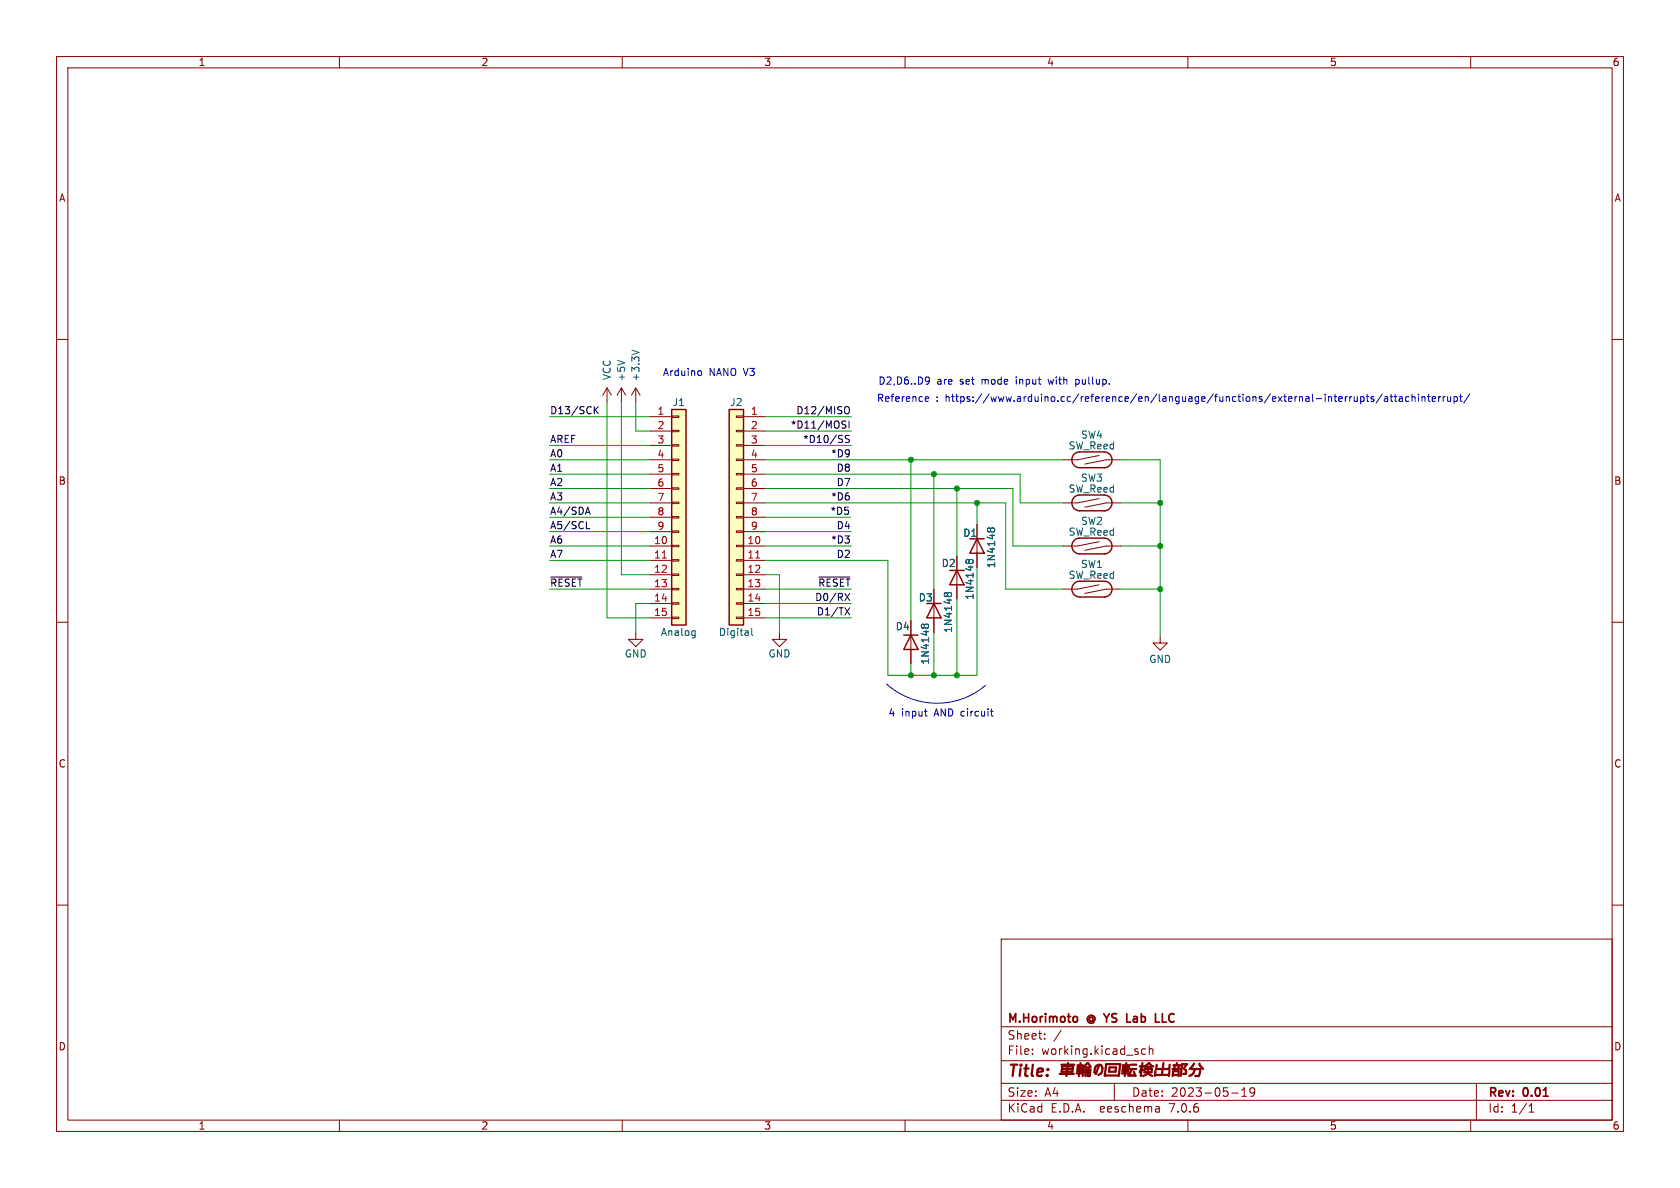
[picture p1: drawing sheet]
<svg xmlns="http://www.w3.org/2000/svg" width="297mm" height="210mm" viewBox="0 0 297 210" stroke-linecap="round" stroke-linejoin="round" font-family="sans-serif">
<g fill="none" stroke="#840000" stroke-width=".18">
<path d="M10 10h277v190h-277zM12 12h273v186h-273zM60 10v2M110 10v2M160 10v2M210 10v2M260 10v2M10 60h2M285 60h2M107.3 68.6l-.7 1.3M107.3 68.6v2.5M107.3 68.6l.8 1.3"/>
<path d="M109.9 68.6l-.8 1.3M109.9 68.6v2.5M109.9 68.6l.7 1.3M112.4 68.6l-.8 1.3M112.4 68.6v2.5M112.4 68.6l.8 1.3M114.9 73.7h3.8M114.9 76.2h3.8M114.9 78.7h3.8M118.7 78.6h1.3v.3h-1.3zM118.7 76.1h1.3v.2h-1.3zM118.7 73.5h1.3v.3h-1.3z"/>
<path d="M130.2 78.6h1.2v.3h-1.2zM130.2 76.1h1.2v.2h-1.2zM130.2 73.5h1.2v.3h-1.2zM131.4 73.7h3.9M131.4 76.2h3.9M131.4 78.7h3.9M114.9 96.5h3.8M114.9 99.1h3.8M114.9 81.3h3.8M114.9 83.8h3.8M114.9 86.4h3.8M114.9 88.9h3.8"/>
<path d="M114.9 91.4h3.8M114.9 94h3.8M118.7 98.9h1.3v.3h-1.3zM118.7 96.4h1.3v.2h-1.3zM118.7 93.9h1.3v.2h-1.3zM118.7 91.3h1.3v.3h-1.3zM118.7 88.8h1.3v.2h-1.3zM118.7 86.2h1.3v.3h-1.3zM118.7 83.7h1.3v.2h-1.3zM118.7 81.2h1.3v.2h-1.3zM130.2 98.9h1.2v.3h-1.2zM130.2 96.4h1.2v.2h-1.2z"/>
<path d="M130.2 93.9h1.2v.2h-1.2zM130.2 91.3h1.2v.3h-1.2zM130.2 88.8h1.2v.2h-1.2zM130.2 86.2h1.2v.3h-1.2zM130.2 83.7h1.2v.2h-1.2zM130.2 81.2h1.2v.2h-1.2zM131.4 96.5h3.9M131.4 99.1h3.9M131.4 81.3h3.9M131.4 83.8h3.9M131.4 86.4h3.9M131.4 88.9h3.9"/>
<path d="M131.4 91.4h3.9M131.4 94h3.9M169.2 98.3v7.6M172.7 92.7v7.6M194.3 95.8l-3.8 .7h-2.5M194.3 80.5l-3.8 .8h-2.5M194.3 88.1l-3.8 .8h-2.5M198.1 96.5h-2.5l-3.8 .8M198.1 81.3h-2.5l-3.8 .7M198.1 88.9h-2.5l-3.8 .8M10 110h2M112.4 111.8v1.2h1.3l-1.3 1.3-1.3-1.3h1.3"/>
<path d="M114.9 101.6h3.8M114.9 104.1h3.8M114.9 106.7h3.8M114.9 109.2h3.8M118.7 109.1h1.3v.2h-1.3zM118.7 106.6h1.3v.2h-1.3zM118.7 104h1.3v.3h-1.3zM118.7 101.5h1.3v.2h-1.3zM130.2 109.1h1.2v.2h-1.2zM130.2 106.6h1.2v.2h-1.2zM130.2 104h1.2v.3h-1.2zM130.2 101.5h1.2v.2h-1.2z"/>
<path d="M131.4 101.6h3.9M131.4 104.1h3.9M131.4 106.7h3.9M131.4 109.2h3.9M137.8 111.8v1.2h1.3l-1.3 1.3-1.3-1.3h1.3M161 109.7v7.6M165.1 104.1v7.7M194.3 103.4l-3.8 .7h-2.5M198.1 104.1h-2.5l-3.8 .8M205.1 112.4v1.3h1.3l-1.3 1.2-1.3-1.2h1.3M285 110h2M10 160h2"/>
<path d="M285 160h2M177 166h108v32h-108zM60 198v2M110 198v2M160 198v2M177 194.5h108M177 191.5h108M177 187.5h108M177 181.5h108M182.5 186.3v.1M182.5 185.5v.1M184.7 183.6v.1"/>
<path d="M184.7 182.8v.1M187.6 182.1l-1.3 2M197 191.5v3M202.5 185.5l-.4-.1-.3 .3v.4l.2 .2h.5M203.2 185.5l.2-.1 .3 .1 .1 .9M203.2 184.9v1.5M204.9 195.7l.1 .9M205 196.5l-.2 .1M205 196h-.2M210 198v2M217.7 193.2h1.2M219.5 193.8h.9"/>
<path d="M219.5 192.7l.5-.4v1.5M221.8 192.9l-.3 .3h-.3l-.2-.3 .1-.5 .4-.1 .2 .1a.99 .99 0 0 1-.3 1.4h-.3M260 198v2M261 191.5v6.5M270.3 196.6h.9M270.3 195.5l.4-.4v1.5"/>
</g>
<g fill="none" stroke="#840000" stroke-width=".4">
<path d="M187.3 189.8h2.5M187.6 188.2h2.3M187.7 189h1.9M187.8 188.5h1.9l-.1 .9h-1.9zM188.8 187.9l-.3 2.3M190.3 189.7h1M190.5 188.3h.9M190.5 189h.9M190.6 188.6h.8l-.1 .8h-.8zM191 187.9l-.3 2.3M191.4 190.2l.1-1.1h1.3l-.2 1.1h-.3M191.5 189.5h1.2"/>
<path d="M191.8 188.7h.8M192 189.1l-.1 1.1M192.3 187.9l-.7 .7M192.3 187.9l.5 .7M192.4 189.1l-.1 1.1M194.3 188.3l-.6 1.5-.2-.3 .1-.7 .2-.4 .5-.2 .4 .1a1.12 1.12 0 0 1-.5 1.7M195.3 190.2l.3-2.1h2.4l-.2 2.1M195.3 190.1h2.5M196.2 188.7h1.1l-.1 .7h-1.1zM198.3 189.7h1.3M198.5 188.3h1.1M198.5 189h1.1"/>
<path d="M199.1 187.9l-.3 2.3M199.4 189.4l.2-.8h-1l-.1 .8h1M199.4 190.1h1.3M199.6 189h1.3M199.9 188.2h1M200.1 189l-.5 1.1M200.4 189.4l.3 .8M201.5 188.5h.8M201.8 188.9l.3 .3M201.9 188.4l-.4 1.1M202 187.9l-.3 2.3M202.4 189h1.2v.5h-1.3z"/>
<path d="M202.6 188.6h1M202.9 189.6l-.3 .4-.5 .2M203 188.6l-.1 .9 .2 .3 .6 .4M203.1 187.9l-.8 .7M203.2 187.9l.3 .5 .4 .1M204.2 190h2.5M204.3 189.3l-.1 .9M204.5 188.2l-.1 .8h2.3l.1-.8M205.7 187.9l-.3 2.1M206.8 189.3l-.2 .9M207.3 189h1.4M207.3 190.2l.1-.8h1l-.1 .8"/>
<path d="M207.3 190h1M207.4 188.3h1.3M207.6 188.5l.1 .3M208.1 187.9l-.1 .4M208.5 188.4l-.3 .5M209.2 189.8h.4v-.6l-.3-.3 .5-.8h-.8l-.3 2.1M210.6 189h1.6l-.2 1.2M211.1 188l-.8 1M211.3 189l-.3 .7-.7 .5M211.3 190.2h.6M212.1 188v.3l.6 .7"/>
</g>
<path d="M190.2 179.7l.3 .3v.4l-.3 .3M205.5 179.2v1.5h.7M199.2 180.7h.7M204.3 180.7h.7" fill="none" stroke="#840000" stroke-width=".3"/>
<g fill="#ffffc2" stroke="#ffffc2" stroke-width=".18">
<path d="M128.9 72.4h2.5v38.1h-2.5z"/>
<path d="M118.7 72.4h2.6v38.1h-2.6z"/>
</g>
<g fill="none" stroke="#840000" stroke-width=".25">
<path d="M118.7 72.4h2.6v38.1h-2.6zM128.9 72.4h2.5v38.1h-2.5zM171.4 95.3h2.6M172.7 95.3l1.3 2.5h-2.6zM195.2 90.3a1.4 1.4 0 0 0 1.4-1.4 1.4 1.4 0 0 0-1.4-1.4h-4.3a1.4 1.4 0 0 0-1.4 1.4 1.4 1.4 0 0 0 1.4 1.4h4.4M195.2 97.9a1.4 1.4 0 0 0 1.4-1.4 1.4 1.4 0 0 0-1.4-1.4h-4.3a1.4 1.4 0 0 0-1.4 1.4 1.4 1.4 0 0 0 1.4 1.4h4.4M195.2 82.7a1.4 1.4 0 0 0 1.4-1.4 1.4 1.4 0 0 0-1.4-1.4h-4.3a1.4 1.4 0 0 0-1.4 1.4 1.4 1.4 0 0 0 1.4 1.4h4.4M159.8 112.3h2.5M161 112.3l1.3 2.5h-2.5zM163.8 106.7h2.6M165.1 106.7l1.3 2.5h-2.6zM167.9 100.8h2.5"/>
<path d="M169.2 100.8l1.2 2.6h-2.5zM195.2 105.5a1.4 1.4 0 0 0 1.4-1.4 1.4 1.4 0 0 0-1.4-1.4h-4.3a1.4 1.4 0 0 0-1.4 1.4 1.4 1.4 0 0 0 1.4 1.4h4.4"/>
</g>
<path d="M117.1 98.6h.7M133.6 98.6h.7" fill="none" stroke="#a90000" stroke-width=".18"/>
<g fill="none" stroke="#006464" stroke-width=".18">
<path d="M109.2 63.7l1.2 .4M111.7 61.9l1.3 .4M171.3 99.4l-.1 .1M171.3 99.1l-.2-.2-.2 .1-.1 .1v.4M171.3 99.1l.2-.2 .4 .1 .1 .1v.4M171.3 99.1v.3M171.3 99.4l.1 .1M175.1 93.8v.1M175.1 93.6l-.2-.3-.2 .1-.1 .2v.3M175.1 93.6l.3-.3 .3 .1 .1 .2v.3M175.1 93.6v.2M175.1 93.8l.1 .1"/>
<path d="M122.5 111.5l.4 .1M122.9 111.5v1l-.3 .3M122.9 112.3h-.4M132.9 111.1v1.1l.2 .1M163.4 110.8v.1M163.4 110.6l-.2-.3-.2 .1-.1 .2v.3M163.4 110.6l.3-.3 .3 .1 .2 .2-.1 .3M163.4 110.6v.2M163.4 110.8l.1 .1M167.5 105.2l-.1 .2M167.5 105l-.2-.3-.2 .1-.2 .2 .1 .4M167.5 105l.2-.3 .4 .1 .1 .2v.4"/>
<path d="M167.5 105v.2M167.5 105.2l.1 .2"/>
</g>
<g fill="none" stroke="#0f0f0f" stroke-width=".18">
<path d="M105.2 72.4l.6 .7M105.8 71.9l-.7 .7M149.1 75l.3 .1 .1 .3-.2 .3h-.3M149.1 74.4l.4 .1M149.4 72.1l.2-.2a.43 .43 0 0 1 .6 .4v.4a.43 .43 0 0 1-.3 .4 .43 .43 0 0 1-.5-.1M150.1 74.4v1.3M150.2 77h-.5l-.2 .1v.3l.5 .3 .2 .3-.3 .2h-.5M103.6 90.6h.6M103.7 93.5h.6M103.9 89.7l.4 1.2M97.4 102h5.5M144.8 102h5.5"/>
<path d="M149.4 107.4l.8 1.3M149.4 104.9l.8 1.3M150.2 107.4l-.8 1.3M150.2 104.9l-.8 1.3"/>
</g>
<g fill="none" stroke="#0000c2" stroke-width=".18">
<path d="M123.6 65.5l.3 .1 .1 .2v.5l-.4 .1M163.6 70.9h.5M163.6 70.2l.4-.1 .2 .3-.6 .1M163.8 66.6l.4 .2a.84 .84 0 0 1-.3 1.1M164.3 67.2l-.2 .2h-.3M185.3 67.1l.2 .8M190.2 67.1v1.2M190.2 67.9h.4M190.6 67.1h-.4M238.6 70.1v.9M239 70.1l-.4 .3M239.4 70.1l.1 .8 .3 .1 .1-.2"/>
<path d="M239.9 70.1v.9M240.6 70.2l.3-.1 .3 .3-.2 .5h-.4M240.6 70.1v1.3M241.5 70.1h.5M241.7 69.7v1.1l.3 .2M242.9 70.2l-.4-.1-.1 .2v.2l.5 .1v.3h-.5M244.4 69.6l-1.1 1.7M244.8 70.2h.5v.8M245.3 70.4l-.4 .1-.2 .2 .2 .3 .4-.1M245.8 70.1h.4M245.9 69.7v1.1l.3 .2M246.5 70.1h.5"/>
<path d="M246.7 69.7v1.1l.3 .2M247.4 70.2h.5v.8M247.9 70.4l-.4 .1-.2 .2 .2 .3 .4-.1M249.1 70.2l-.4-.1-.2 .3 .1 .5h.5M249.6 70.2l.2-.1 .3 .1 .1 .8M249.6 69.7v1.3M250.8 69.7v.1M250.8 70.1v.9M251.4 70.2l.2-.1 .3 .1v.8M251.4 70.1v.9M252.3 70.1h.5M252.5 69.7v1.1l.3 .2"/>
<path d="M253.2 70.5l.6-.1-.1-.2-.3-.1-.2 .2 .1 .6h.4M254.3 70.1v.9M254.7 70.1l-.4 .3M255.1 70.1v.9M255.5 70.1l-.4 .3M255.9 70.1l.1 .8 .3 .1 .2-.2M256.5 70.1v.9M257.1 70.2l.3-.1 .3 .3-.2 .5h-.4M257.1 70.1v1.3M258 70.1h.5M258.2 69.7v1.1l.3 .2M259.8 69.6l-1 1.7"/>
<path d="M156.7 120.9a13.3 13.3 0 0 0 17.5 .3M163.4 125.7h.5M163.7 126.5l.2 .1M175.1 125.7h.5M175.3 126.5l.3 .1"/>
</g>
<g fill="none" stroke="#009600" stroke-width=".18">
<path d="M97.2 78.7h17.7M97.2 73.7h17.7M107.3 71.1v38.1h7.6M109.9 71.1v30.5h5M112.4 71.1v5.1h2.5M135.3 76.2h15.2M135.3 78.7h15.2M135.3 73.7h15.2M97.2 88.9h17.7M97.2 96.5h17.7M97.2 81.3h17.7M97.2 86.4h17.7"/>
<path d="M97.2 91.4h17.7M97.2 83.8h17.7M97.2 99.1h17.7M97.2 94h17.7M135.3 88.9h42.5v15.2h10.2M135.3 83.8h45v5.1h7.7M135.3 96.5h15.2M135.3 86.4h43.8v10.1h8.9M135.3 99.1h21.7v20.3h15.7v-19.1M135.3 81.3h52.7M135.3 91.4h15.1M135.3 94h15.2"/>
<path d="M161 81.3v28.4M165.1 83.8v20.3M169.2 86.4v11.9M172.7 88.9v3.8M198.1 88.9h7M198.1 96.5h7M198.1 81.3h7v31.1M97.2 104.1h17.7M114.9 106.7h-2.5v5.1M135.3 104.1h15.2M135.3 101.6h2.5v10.2M135.3 109.2h15.2"/>
<path d="M135.3 106.7h15.2M161 117.3v2.1M165.1 111.8v7.6M169.2 105.9v13.5M198.1 104.1h7"/>
</g>
<g fill="#009600" stroke="#009600" stroke-width=".18">
<circle cx="161" cy="81.3" r=".46"/>
<circle cx="165.1" cy="83.8" r=".46"/>
<circle cx="169.2" cy="86.4" r=".46"/>
<circle cx="161" cy="119.4" r=".46"/>
<circle cx="165.1" cy="119.4" r=".46"/>
<circle cx="205.1" cy="104.1" r=".46"/>
<circle cx="169.2" cy="119.4" r=".46"/>
<circle cx="205.1" cy="96.5" r=".46"/>
<circle cx="205.1" cy="88.9" r=".46"/>
<circle cx="172.7" cy="88.9" r=".46"/>
</g>
<text font-size="2.8" fill="#840000" x="178" y="190.9">Title:</text>
<g font-size="2.1" fill="#840000">
<text x="178" y="184">Sheet:</text>
<text x="178" y="181.2">M.Horimoto</text>
<text x="192.3" y="181.2">@ YS</text>
<text x="200.4" y="181.2">Lab</text>
<text x="206.1" y="181.2">LLC</text>
<text x="178" y="186.7">File:</text>
<text x="184.1" y="186.7">working.kicad_sch</text>
<text x="178" y="196.9">KiCad</text>
<text x="178" y="194.1">Size:</text>
<text x="184.7" y="194.1">A4</text>
<text x="185.7" y="196.9">E.D.A.</text>
<text x="194.6" y="196.9">eeschema</text>
<text x="200" y="194.1">Date:</text>
<text x="207" y="196.9">7.0.6</text>
<text x="207" y="194.1">2023-05-19</text>
<text x="263" y="194.3">Rev:</text>
<text x="263" y="196.9">Id:</text>
<text x="267.1" y="196.9">1/1</text>
<text x="269.4" y="194.3">0.01</text>
</g>
<g font-size="1.8" fill="#840000">
<text x="35" y="11.9">1</text>
<text x="85" y="11.9">2</text>
<text x="135" y="11.9">3</text>
<text x="185" y="11.9">4</text>
<text x="235" y="11.9">5</text>
<text x="285" y="11.9">6</text>
<text x="10.3" y="35.9">A</text>
<text x="285.3" y="35.9">A</text>
<text x="10.3" y="85.9">B</text>
<text x="285.3" y="85.9">B</text>
<text x="10.3" y="135.9">C</text>
<text x="285.3" y="135.9">C</text>
<text x="10.3" y="185.9">D</text>
<text x="285.3" y="185.9">D</text>
<text x="35" y="199.9">1</text>
<text x="85" y="199.9">2</text>
<text x="135" y="199.9">3</text>
<text x="185" y="199.9">4</text>
<text x="235" y="199.9">5</text>
<text x="285" y="199.9">6</text>
</g>
<g font-size="1.8" fill="#006464">
<text x="108.2" y="67.3" transform="rotate(-90 108.2 67.3)">VCC</text>
<text x="110.7" y="67.6" transform="rotate(-90 110.7 67.6)">+5V</text>
<text x="113.3" y="67.6" transform="rotate(-90 113.3 67.6)">+3.3V</text>
<text x="118.8" y="72">J1</text>
<text x="129" y="72">J2</text>
<text x="191" y="77.7">SW4</text>
<text x="188.8" y="79.7">SW_Reed</text>
<text x="188.8" y="87.3">SW_Reed</text>
<text x="191" y="85.4">SW3</text>
<text x="170.2" y="95.1">D1</text>
<text x="188.8" y="94.9">SW_Reed</text>
<text x="191" y="93">SW2</text>
<text x="166.4" y="100.4">D2</text>
<text x="176.1" y="100.6" transform="rotate(-90 176.1 100.6)">1N4148</text>
<text x="191" y="100.6">SW1</text>
<text x="162.3" y="106.5">D3</text>
<text x="172.3" y="106.1" transform="rotate(-90 172.3 106.1)">1N4148</text>
<text x="188.8" y="102.5">SW_Reed</text>
<text x="116.7" y="112.6">Analog</text>
<text x="127" y="112.6">Digital</text>
<text x="158.3" y="111.6">D4</text>
<text x="168.5" y="112" transform="rotate(-90 168.5 112)">1N4148</text>
<text x="110.4" y="116.4">GND</text>
<text x="135.8" y="116.4">GND</text>
<text x="164.4" y="117.6" transform="rotate(-90 164.4 117.6)">1N4148</text>
<text x="203.1" y="117.4">GND</text>
</g>
<g font-size="1.8" fill="#0000c2">
<text x="117.1" y="66.6">Arduino</text>
<text x="125.3" y="66.6">NANO V3</text>
<text x="154.9" y="71.1">Reference</text>
<text x="155.2" y="68.1">D2,D6..D9</text>
<text x="165.5" y="71.1">:</text>
<text x="165.6" y="68.1">are</text>
<text x="167.3" y="71.1">https://www.arduino.cc/reference/en/language/functions/external-interrupts/attachinterrupt/</text>
<text x="169.8" y="68.1">set</text>
<text x="173.8" y="68.1">mode</text>
<text x="180.1" y="68.1">input</text>
<text x="186" y="68.1">with</text>
<text x="191" y="68.1">pullup.</text>
<text x="157" y="126.8">4</text>
<text x="159.4" y="126.8">input</text>
<text x="165.3" y="126.8">AND circuit</text>
</g>
<g font-size="1.8" fill="#0f0f0f">
<text x="97.2" y="73.3">D13/SCK</text>
<text x="139.7" y="75.9">*D11/MOSI</text>
<text x="140.7" y="73.3">D12/MISO</text>
<text x="97.2" y="83.5">A1</text>
<text x="97.2" y="80.9">A0</text>
<text x="97.2" y="78.4">AREF</text>
<text x="141.9" y="78.4">*D10/SS</text>
<text x="146.8" y="80.9">*D9</text>
<text x="147.8" y="83.5">D8</text>
<text x="97.2" y="86">A2</text>
<text x="97.2" y="88.6">A3</text>
<text x="146.8" y="88.6">*D6</text>
<text x="147.8" y="86">D7</text>
<text x="97.2" y="91.1">A4/SDA</text>
<text x="97.2" y="93.6">A5/SCL</text>
<text x="146.7" y="91.1">*D5</text>
<text x="147.8" y="93.6">D4</text>
<text x="97.2" y="96.2">A6</text>
<text x="97.2" y="98.7">A7</text>
<text x="146.8" y="96.2">*D3</text>
<text x="147.8" y="98.7">D2</text>
<text x="97.2" y="103.8">~{RESET}</text>
<text x="144" y="106.3">D0/RX</text>
<text x="144.5" y="103.8">~{RESET}</text>
<text x="144.3" y="108.9">D1/TX</text>
</g>
<g font-size="1.8" fill="#a90000">
<text x="116.1" y="73.4">1</text>
<text x="116.1" y="75.9">2</text>
<text x="132.6" y="73.4">1</text>
<text x="132.6" y="75.9">2</text>
<text x="116.1" y="78.5">3</text>
<text x="116.1" y="81">4</text>
<text x="116.1" y="83.6">5</text>
<text x="132.6" y="78.5">3</text>
<text x="132.6" y="81">4</text>
<text x="132.6" y="83.6">5</text>
<text x="116.1" y="86.1">6</text>
<text x="116.1" y="88.6">7</text>
<text x="132.6" y="86.1">6</text>
<text x="132.6" y="88.6">7</text>
<text x="116.1" y="91.2">8</text>
<text x="116.1" y="93.7">9</text>
<text x="132.6" y="91.2">8</text>
<text x="132.6" y="93.7">9</text>
<text x="115.5" y="96.3">10</text>
<text x="115.5" y="98.8">11</text>
<text x="115.5" y="101.3">12</text>
<text x="132" y="96.3">10</text>
<text x="132" y="98.8">11</text>
<text x="132" y="101.3">12</text>
<text x="115.5" y="103.9">13</text>
<text x="115.5" y="106.4">14</text>
<text x="132" y="103.9">13</text>
<text x="132" y="106.4">14</text>
<text x="115.5" y="109">15</text>
<text x="132" y="109">15</text>
</g>
</svg>
